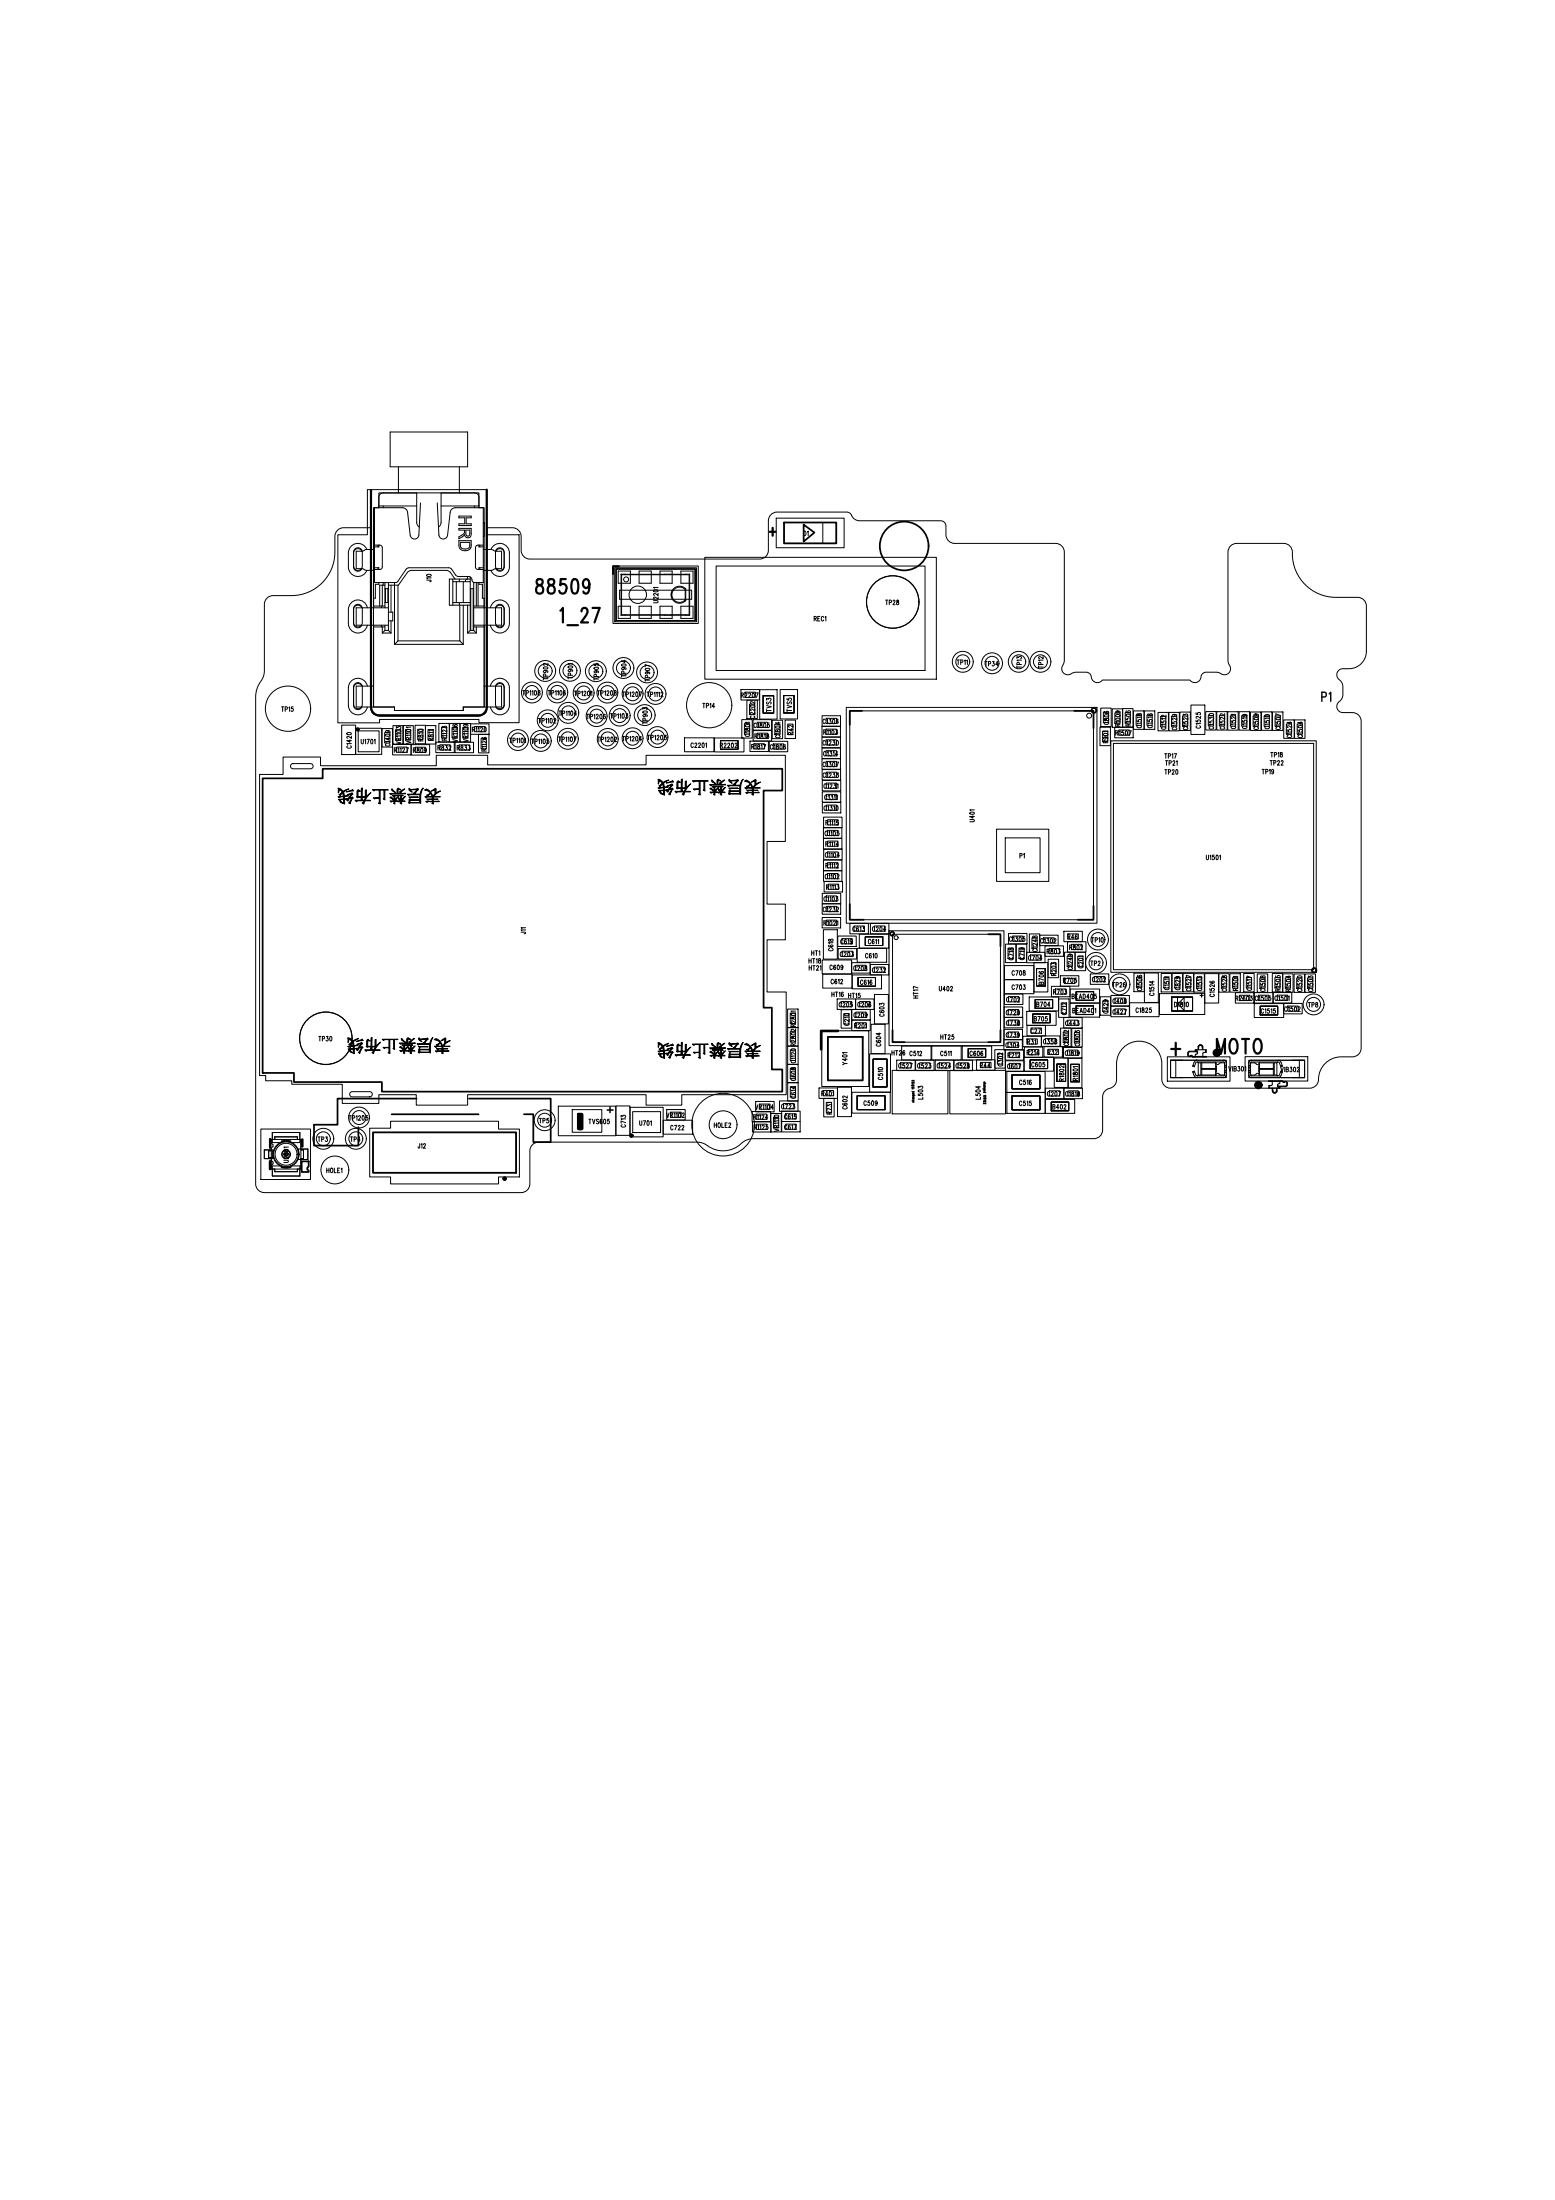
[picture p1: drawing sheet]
<svg xmlns="http://www.w3.org/2000/svg" width="210mm" height="297mm" viewBox="0 0 210 297" stroke-linecap="round" stroke-linejoin="round" font-family="sans-serif">
<g fill="none" stroke="#000" stroke-width=".13">
<path d="M95.1 75.3h31.3v16.4h-31.3zM96.7 76.4h28.2v14.1h-28.2zM104.8 70h9.1v4h-9.1zM105.8 70.5h7.1v2.9h-7.1zM35.9 80.9l.6-.4 .4-.1h2.4a5.9 5.9 0 0 0 5.9-5.9v-2.1a1.17 1.17 0 0 1 1.2-1.1h3.7v24.5a.7 .7 0 0 0 .7 .7h14.2a.7 .7 0 0 0 .7-.7v-24.5h3.5a1.17 1.17 0 0 1 1.1 1.1v1.9a1.17 1.17 0 0 0 1.2 1.2h31a1.17 1.17 0 0 0 1.2-1.2v-4a1.17 1.17 0 0 1 1.2-1.2h9.4l.5 .2 .1 .3a1.18 1.18 0 0 0 1.1 .7h11a.7 .7 0 0 1 .7 .7v1.2a1.17 1.17 0 0 0 1.2 1.2h13.6a1.17 1.17 0 0 1 1.2 1.1v14.7l-.1 .4a.88 .88 0 0 0 0 1.3 .88 .88 0 0 0 1.2 0l.5-.1h1.3a.81 .81 0 0 1 .8 .9 .82 .82 0 0 0 1.4 .1h11.8a.82 .82 0 0 0 .9 .3 .82 .82 0 0 0 .6-.7 .7 .7 0 0 1 .7-.6h1.4l.4 .1a.88 .88 0 0 0 1.3 0 .88 .88 0 0 0 0-1.3l-.1-.4v-14.7a1.17 1.17 0 0 1 1.1-1.1h6.4a1.21 1.21 0 0 1 1.2 1.4 5.9 5.9 0 0 0 5.8 5.9h3a1.17 1.17 0 0 1 1.1 1.1v6.1a2.35 2.35 0 0 1-2.3 2.4h-.8a.87 .87 0 0 0-.9 .7 .87 .87 0 0 0 .6 1 2.31 2.31 0 0 1 .2 2l-.2 .5a.87 .87 0 0 0-.5 1 .87 .87 0 0 0 .8 .7 2.25 2.25 0 0 1 2.1 .4l.3 .5v.3v44.1a1.17 1.17 0 0 1-1.1 1.2h-1.6a3.2 3.2 0 0 0-3.1 3.4 1.18 1.18 0 0 1-1.1 .8h-18.8a1.17 1.17 0 0 1-1.2-1.2v-2.1a3.1 3.1 0 0 0-3-3 3.1 3.1 0 0 0-3.1 3v2.2a1.46 1.46 0 0 1-1.3 1.3l-.5 .6-.1 .4v4.5a1.17 1.17 0 0 1-1.1 1.1h-46a3.1 3.1 0 0 0-2.2 1.1 3.5 3.5 0 0 1-4-.1 2.35 2.35 0 0 0-1.4-.5h-21.4a1.17 1.17 0 0 0-1.2 1.2v4.4a1.17 1.17 0 0 1-1.2 1.2h-34.6a1.17 1.17 0 0 1-1.2-1.2v-65.7a3.9 3.9 0 0 1 .9-2.4l.3-1.1v-9zM46.1 97.9h1.9v4h-1.9zM53 98h1.5v2.5h-1.5zM54.4 98h1.4v2.5h-1.4zM62.5 95.5v.4M73.3 91.5v.3M73.3 91.6h.7M76.7 91.5h.6"/>
<path d="M80.2 91.5v.3M80.2 91.7h.6M86.8 97.6h.6M87.1 91.5h.6M87.1 91.7v.3M87.1 91.8h.6M100.8 94.5h1.4v2.5h-1.4zM104.2 97.2h1.4v2.5h-1.4zM105.1 97.5v.3l-.4-.2h.6M106 97.2h1.4v2.5h-1.4zM148.6 95.6h1.4v2.5h-1.4zM150.1 95.7h1.4v2.5h-1.4z"/>
<path d="M151.5 95.7h1.4v2.5h-1.4zM153.6 97.9a.17 .17 0 0 0-.1 .3 .17 .17 0 0 0 .2 .1h.1a.17 .17 0 0 0 .3-.1 .18 .18 0 0 0-.2-.3M154.1 97.6h-.6l.1 .2M54.8 101h.3M56.5 100h.6M65.7 100.5h-.7l.2 .1M65.7 100v.3l-.4-.2a.14 .14 0 0 0-.2 0 .14 .14 0 0 0 .1 .2M111 129.6h4v1.9h-4zM111.1 131.5h3.9v1.9h-3.9zM112.3 134.2h.3M112.3 134v.6M112.6 134v.6"/>
<path d="M112.9 134v.6M113 134.9h2.5v1.4h-2.5zM113.3 134.1l.1-.1v.6M113.6 135.5a.17 .17 0 0 0-.2-.2 .17 .17 0 0 0-.1 .3v.1a.17 .17 0 0 0 .1 .2 .17 .17 0 0 0 .2-.1M113.8 135.5v-.1a.14 .14 0 0 1 .2 0 .14 .14 0 0 1 0 .2l-.2 .4h.3M113.8 134h-.1a.31 .31 0 0 0-.2 .3 .31 .31 0 0 0 .3 .2 .18 .18 0 0 0 0-.2 .18 .18 0 0 0-.2-.1v.2M115 130h2.5v1.4h-2.5zM115 136.3h2.5v1.4h-2.5zM115 131.6h4v1.9h-4zM115 134.1h.3M118 134.3h1.9v3.9h-1.9zM135.7 127.5h1.4v2.5h-1.4z"/>
<path d="M137.2 127.5h1.4v2.5h-1.4zM138.6 136.6h4v1.8h-4zM138.6 138.4h2.5v1.5h-2.5zM138.9 134.6h4v1.9h-4zM138.9 126.1h1.5v2.5h-1.5zM139.2 129.2a.18 .18 0 0 0-.3-.2 .17 .17 0 0 0-.1 .3v.1a.17 .17 0 0 0 .1 .2 .17 .17 0 0 0 .3-.1M139.4 126.4v.2h.1a.32 .32 0 0 1 .5-.2 .21 .21 0 0 1-.2 .3 .21 .21 0 0 1-.2-.3zM139.5 139a.17 .17 0 0 0-.2-.1 .17 .17 0 0 0-.2 .2v.2a.17 .17 0 0 0 .2 .2 .17 .17 0 0 0 .2-.1M140.6 139.9h2.5v1.4h-2.5zM141.5 129.5h1.4v2.5h-1.4zM143.2 138.8h1.4v2.5h-1.4zM143.6 137.4h2.5v1.4h-2.5z"/>
<path d="M143.7 139.6h.3l.2 .1a.36 .36 0 0 1-.6 0zM144.4 127.9h.2v-.3h-.2v.6M144.6 127.5h1.4v.7h-1.4zM144.7 138.9h1.4v2.5h-1.4zM145.9 127.8v-.1a.14 .14 0 0 1 .2-.1 .14 .14 0 0 1 0 .2l-.2 .4h.3M153.1 131.4h1.4v2.5h-1.4zM154.5 131.4h1.9v3.9h-1.9zM156.7 131.4h1.5v2.5h-1.5zM158.2 131.4h1.4v2.5h-1.4zM159.7 131.4h1.4v2.5h-1.4zM164.5 131.5h1.4v2.5h-1.4zM166.8 134.8l.3-.1v-.2h-.3v.6"/>
<path d="M167 134.8l.1 .3M167.3 134.4h1.4v.7h-1.4zM167.3 134.6v-.1a.14 .14 0 0 1 .2 0 .14 .14 0 0 1 .1 .2l-.3 .4h.3M167.9 131.4h1.4v2.5h-1.4zM168 134.6v-.1a.31 .31 0 0 0-.2 .3 .31 .31 0 0 0 .2 .3 .18 .18 0 0 0 .1-.3 .18 .18 0 0 0-.2-.1l-.1 .2M168.3 134.5h.1a.36 .36 0 0 1 0 .6l-.1-.3zM168.8 134.5h.2l-.1 .2a.18 .18 0 0 1 .2 .3 .17 .17 0 0 1-.3 0M169.7 131.5h1.4v2.5h-1.4zM171.7 131.4h1.5v2.5h-1.5zM173.1 131.5h1.4v2.5h-1.4zM174.7 131.5h1.4v2.5h-1.4zM176.2 131.5h1.4v2.5h-1.4z"/>
<path d="M83.1 149.3h1.9v4h-1.9zM104.1 150.3h1.4v2.5h-1.4zM105.8 149h1.4v.7h-1.4zM105.8 149.2a.17 .17 0 0 0-.2-.1 .17 .17 0 0 0-.1 .2v.2a.17 .17 0 0 0 .1 .2 .17 .17 0 0 0 .2-.1M106.2 152a.17 .17 0 0 0-.2-.1 .17 .17 0 0 0-.1 .2v.2a.17 .17 0 0 0 .1 .2 .17 .17 0 0 0 .2-.2M106.3 149.1l-.2 .6M106.5 149.2a.14 .14 0 0 1 .2-.1 .14 .14 0 0 1 .1 .2l-.3 .4h.3M107 149.1h.3l-.2 .2a.18 .18 0 0 1 .2 .3 .17 .17 0 0 1-.3 0M115 147.5h5.2v2.8h-5.2zM123.1 142.1a.17 .17 0 0 0-.2-.2 .17 .17 0 0 0-.1 .3v.1a.17 .17 0 0 0 .1 .2 .17 .17 0 0 0 .2-.1M123.6 141.9h-.2v.3a.17 .17 0 0 1 .2 0 .17 .17 0 0 1 0 .3 .17 .17 0 0 1-.3-.1M123.8 142l.1-.1v.6"/>
<path d="M124.2 142.1v-.1a.14 .14 0 0 1 .2 0 .14 .14 0 0 1 0 .2l-.3 .3h.3M135.9 144.7h5.2v2.8h-5.2zM135.9 147.5h5.2v2.8h-5.2zM138.2 142.7h4v1.9h-4zM138.3 141.4h2.5v1.4h-2.5zM138.6 141.8h.2l.1 .1v.2h-.3M140.9 141.3h2.5v1.4h-2.5zM141.1 148.4h4v1.9h-4zM141.1 146.9h2.5v1.4h-2.5zM141.1 140.2h1.4v.7h-1.4zM141.2 140.5a.17 .17 0 0 0-.2-.2 .17 .17 0 0 0-.1 .3v.1a.17 .17 0 0 0 .1 .2 .17 .17 0 0 0 .2-.1M141.4 140.3h.2l-.1 .3a.17 .17 0 0 1 .2 .2 .17 .17 0 0 1-.3 0"/>
<path d="M142.1 140.3h-.2v.3a.17 .17 0 0 1 .2 0 .17 .17 0 0 1 0 .3 .17 .17 0 0 1-.2-.1M142.4 140.4v.1a.32 .32 0 0 1 .2 .4 .21 .21 0 0 1-.3-.2 .21 .21 0 0 1 .3-.2v-.1zM143.6 141.4h2.4v1.4h-2.4zM143.6 146.9h2.5v1.4h-2.5zM143.7 140.1v.2h.1a.32 .32 0 0 1 .4-.2 .21 .21 0 0 1-.2 .3 .21 .21 0 0 1-.2-.3zM143.8 140.9a.17 .17 0 0 0-.2 .2 .17 .17 0 0 0 .3 .1h.1a.17 .17 0 0 0 .2-.1 .17 .17 0 0 0-.1-.2M157.6 142.7h8.4v3.3h-8.4zM168.1 142.7h8.4v3.3h-8.4z"/>
<circle cx="38.9" cy="95.7" r="3.1"/>
<circle cx="69.9" cy="99.9" r="1.41"/>
<circle cx="69.9" cy="99.9" r=".94"/>
<circle cx="71.8" cy="93.5" r="1.41"/>
<circle cx="71.8" cy="93.5" r=".94"/>
<circle cx="73.9" cy="97.3" r="1.41"/>
<circle cx="73.9" cy="97.3" r=".94"/>
<circle cx="75.2" cy="93.5" r="1.41"/>
<circle cx="75.2" cy="93.5" r=".94"/>
<circle cx="76.6" cy="99.8" r="1.41"/>
<circle cx="76.7" cy="99.8" r=".94"/>
<circle cx="78.8" cy="93.6" r=".94"/>
<circle cx="78.8" cy="93.6" r="1.41"/>
<circle cx="82" cy="93.5" r=".94"/>
<circle cx="82" cy="93.5" r="1.41"/>
<circle cx="82" cy="99.8" r="1.41"/>
<circle cx="82" cy="99.8" r=".94"/>
<circle cx="85.4" cy="93.7" r="1.41"/>
<circle cx="85.4" cy="93.7" r=".94"/>
<circle cx="85.4" cy="99.7" r="1.41"/>
<circle cx="85.4" cy="99.7" r=".94"/>
<circle cx="88.5" cy="93.7" r=".94"/>
<circle cx="88.5" cy="93.7" r="1.41"/>
<circle cx="88.7" cy="99.5" r=".94"/>
<circle cx="88.7" cy="99.5" r="1.41"/>
<circle cx="95.7" cy="95.2" r="3.1"/>
<circle cx="120.5" cy="81.3" r="3.6"/>
<circle cx="120.5" cy="81.3" r="3.5"/>
<circle cx="73" cy="100" r="1.41"/>
<circle cx="73" cy="100" r=".94"/>
<circle cx="147.9" cy="130" r=".94"/>
<circle cx="147.9" cy="130" r="1.41"/>
<circle cx="148.2" cy="126.9" r=".94"/>
<circle cx="148.2" cy="126.9" r="1.41"/>
<circle cx="151.1" cy="132.9" r=".94"/>
<circle cx="151.1" cy="132.9" r="1.41"/>
<circle cx="44" cy="140.2" r="3.6"/>
<circle cx="44" cy="140.2" r="3.5"/>
<circle cx="48.5" cy="150.9" r="1.41"/>
<circle cx="48.5" cy="150.9" r=".94"/>
<circle cx="97.6" cy="151.9" r="1.88"/>
</g>
<g fill="none" stroke="#000" stroke-width=".23">
<path d="M105.8 70.5h7.1v2.9h-7.1z"/>
<circle cx="122.1" cy="73.7" r="3.3"/>
</g>
<text font-size="47.3" x="35" y="142.6">J11</text>
<text font-size="39.3" x="45.6" y="92.1">J10</text>
<text font-size="31.4" x="149.9" y="127">U1501</text>
<text font-size="29.2" x="114.2" y="120.6">U401</text>
<text font-size="16.5" x="95.1" y="89.4">REC1</text>
<text font-size="15.6" x="120" y="139">U402</text>
<text font-size="8.5" x="49.9" y="158.7">J12</text>
<text font-size="7.9" x="82.6" y="83.1">U2201</text>
<text font-size="7.7" x="110.7" y="145.6">Y401</text>
<text font-size="7.1" x="134.5" y="118">P1</text>
<text font-size="6.9" x="35.2" y="158.3">U2801</text>
<g font-size="5.9">
<text x="120.4" y="149.6">L503</text>
<text x="128.2" y="149.6">L504</text>
</g>
<g font-size="5.2">
<text x="117.4" y="146.8">C510</text>
<text x="157.6" y="145.5">VIB301</text>
<text x="168" y="146.9">VIB302</text>
</g>
<text font-size="4.7" x="42.9" y="159.7">HOLE1</text>
<g font-size="4.1">
<text x="103.8" y="73.4">D1</text>
<text x="75.3" y="152.8">TVS605</text>
<text x="84.9" y="153">U701</text>
</g>
<g font-size="4">
<text x="102.5" y="96.6">TVS3</text>
<text x="105.3" y="96.5">TVS5</text>
<text x="160.7" y="98.6">C1525</text>
<text x="111.1" y="129">C618</text>
<text x="139.5" y="133.4">B706</text>
<text x="162.6" y="134.9">C1526</text>
<text x="117.6" y="141.7">C604</text>
<text x="142.3" y="146.3">R1802R1801</text>
<text x="113" y="150.2">C602</text>
</g>
<text font-size="3.6" x="48" y="101.4">U1701</text>
<g font-size="3">
<text x="72.4" y="80.1">88509</text>
<text x="75.6" y="84">1_27</text>
<text x="158.1" y="142.5">+</text>
<text x="164.3" y="142.2">MOTO</text>
</g>
<g font-size="2.9">
<text x="72.2" y="91.6">TP902TP901 TP905 TP904TP907</text>
<text x="128.5" y="90.4">TP11 TP34 TP13TP12</text>
<text x="75.3" y="97.3">TP1104 TP1206TP1103 TP903</text>
<text x="156.5" y="136.6">D1810</text>
<text x="175.9" y="136.6">TP8</text>
<text x="115" y="149.9">C509</text>
<text x="135.9" y="147.1">C516</text>
<text x="135.9" y="150">C515</text>
<text x="42.2" y="154.8">TP3 TP4</text>
<text x="72.1" y="152.3">TP5</text>
</g>
<g font-size="2.6">
<text x="51.5" y="100.5">C1409</text>
<text x="56" y="100.1">R810R811</text>
<text x="59.2" y="99.8">R1123VR1106</text>
<text x="62.1" y="99.8">VR1109</text>
<text x="64.6" y="101.3">R1126</text>
<text x="100.1" y="99.3">C1801</text>
<text x="148.5" y="100.3">R901</text>
<text x="153" y="98.1">C1518</text>
<text x="154.4" y="98.1">C1516</text>
<text x="156.3" y="98.3">C1512</text>
<text x="157.8" y="98.3">C1529</text>
<text x="159.2" y="98.3">C1523</text>
<text x="162.7" y="98.2">C1530</text>
<text x="164.2" y="98.2">C1522</text>
<text x="165.7" y="98.3">C1521</text>
<text x="167.2" y="98.3">C1519</text>
<text x="168.8" y="98.3">C1509</text>
<text x="170.3" y="98.3">C1510</text>
<text x="171.7" y="98.3">C1507</text>
<text x="173.3" y="99.4">C1524</text>
<text x="174.7" y="99.4">C1504</text>
<text x="143.7" y="130.7">C1249C201</text>
<text x="142.9" y="137">C712</text>
<text x="148.5" y="136.7">C429</text>
<text x="161.1" y="133.6">C1513</text>
<text x="166" y="133.6">R1501</text>
<text x="106.3" y="138.4">R2801</text>
<text x="106.3" y="140.9">R2802</text>
<text x="106.3" y="143.4">C1120</text>
<text x="113.5" y="138.5">C210</text>
<text x="134.3" y="143.9">C302</text>
<text x="106.3" y="145.9">C608</text>
<text x="106.3" y="148.3">C614</text>
<text x="111.2" y="150.5">R731</text>
</g>
<g font-size="1.9">
<text x="103.9" y="72.3">+</text>
<text x="178.4" y="94.7">P1</text>
<text x="96.4" y="101.3">R2202</text>
<text x="111" y="131.2">C609</text>
<text x="115.7" y="129.7">C610</text>
<text x="116" y="127.8">C611</text>
<text x="111" y="133.2">C612C616</text>
<text x="115" y="133.3">C616</text>
<text x="138.9" y="136.2">B704</text>
<text x="144.4" y="137.1">BEAD401</text>
<text x="144.4" y="135.2">BEAD405</text>
<text x="169.3" y="137.1">C1515</text>
<text x="129.9" y="142.9">C606</text>
<text x="138.6" y="138.2">B705</text>
<text x="138.2" y="144.4">C605</text>
<text x="89.5" y="152.9">C722</text>
<text x="141.1" y="150.1">B402</text>
</g>
<g font-size="1.5">
<text x="100" y="94.3">R2207</text>
<text x="53" y="101.7">R1127R809 R832R833</text>
<text x="63.5" y="99">R1120</text>
<text x="101.6" y="98.4">C1805</text>
<text x="101.6" y="99.9">R1818</text>
<text x="110.9" y="100.8">C1230</text>
<text x="110.9" y="99.3">R1103</text>
<text x="110.9" y="97.9">C1304</text>
<text x="150.4" y="99.4">R1507</text>
<text x="110.9" y="103.7">C1307</text>
<text x="110.9" y="102.2">C1314</text>
<text x="110.9" y="105.1">C1233</text>
<text x="111" y="106.6">C1231</text>
<text x="111" y="108.1">C1311</text>
<text x="111" y="109.6">C1310</text>
<text x="111.1" y="113">C1105</text>
<text x="111.1" y="111.6">R1115</text>
<text x="111.1" y="114.4">R1114</text>
<text x="111.1" y="117.4">R1112</text>
<text x="111.1" y="118.8">C1102</text>
<text x="111.2" y="115.9">C1104</text>
<text x="110.9" y="125.1">R1021</text>
<text x="111" y="123.3">C1232</text>
<text x="111" y="121.8">C1103</text>
<text x="111.2" y="120.3">R1113</text>
<text x="114.7" y="125.9">C613C204</text>
<text x="113.1" y="127.6">C619</text>
<text x="113.1" y="129.3">C203</text>
<text x="114.9" y="131.2">C208C232</text>
<text x="136.1" y="127.3">C1305</text>
<text x="138.5" y="129.8">C704</text>
<text x="140.3" y="127.5">C1302</text>
<text x="141" y="128.9">R803</text>
<text x="113" y="136.1">C205C206</text>
<text x="114.9" y="137.5">C209</text>
<text x="135.5" y="137.2">C720</text>
<text x="135.6" y="135.4">C702</text>
<text x="141.9" y="134.4">R703</text>
<text x="147.1" y="132.7">C202</text>
<text x="149.9" y="137.1">C427</text>
<text x="149.9" y="135.6">C408</text>
<text x="173.3" y="136.7">C1502</text>
<text x="135.5" y="141.6">C304</text>
<text x="135.5" y="140.2">C739</text>
<text x="135.5" y="138.6">C738</text>
<text x="135.7" y="143">R212R214</text>
<text x="138.6" y="139.7">C27</text>
<text x="140.9" y="142.6">R32C1819</text>
<text x="143.6" y="138.6">C443</text>
<text x="121" y="144.4">C527C523C524C528 R44</text>
<text x="135.7" y="144.5">C607</text>
<text x="141.1" y="148.2">C207C1818</text>
<text x="101.5" y="151.3">R1124</text>
<text x="101.5" y="152.7">R1125</text>
<text x="105.5" y="152.7">C617</text>
</g>
<g font-size=".9">
<text x="108.5" y="72.3">D1</text>
<text x="88.8" y="81.4" transform="rotate(-90 88.8 81.4)">U2201</text>
<text x="119.5" y="81.6">TP28</text>
<text x="129.2" y="89.7">TP11</text>
<text x="132.9" y="89.9">TP34</text>
<text x="70.5" y="93.9">TP1108</text>
<text x="74" y="93.9">TP1106</text>
<text x="77.5" y="93.9">TP1201 TP1208</text>
<text x="84" y="94">TP1207 TP1112</text>
<text x="86.7" y="95.4" transform="rotate(-90 86.7 95.4)">TP903</text>
<text x="94.9" y="95.6">TP14</text>
<text x="38" y="96.1">TP15</text>
<text x="47.4" y="101" transform="rotate(-90 47.4 101)">C1420</text>
<text x="48.8" y="100.4">U1701</text>
<text x="54.1" y="100.5" transform="rotate(-90 54.1 100.5)">VR1103</text>
<text x="55.5" y="100.4" transform="rotate(-90 55.5 100.4)">VR1101</text>
<text x="55.8" y="101.6">R809</text>
<text x="60.3" y="99.9" transform="rotate(-90 60.3 99.9)">R1123</text>
<text x="61" y="100.5">R832</text>
<text x="64.9" y="99.4" transform="rotate(-90 64.9 99.4)">R1126</text>
<text x="68.8" y="100.3">TP1101</text>
<text x="71.7" y="100.4">TP1105</text>
<text x="72.7" y="97.6">TP1102</text>
<text x="75.4" y="100.1">TP1107</text>
<text x="75.4" y="96.6">TP1104</text>
<text x="79.2" y="97.1">TP1206 TP1103</text>
<text x="80.7" y="100.1">TP1202</text>
<text x="84" y="100">TP1204</text>
<text x="87.4" y="99.9">TP1203</text>
<text x="93.3" y="100.9">C2201</text>
<text x="97.2" y="100.9">R2202</text>
<text x="101.2" y="99.4" transform="rotate(-90 101.2 99.4)">C1801</text>
<text x="101.5" y="101.1">R1817 C1806</text>
<text x="101.9" y="97" transform="rotate(-90 101.9 97)">C2202</text>
<text x="105.3" y="99.6" transform="rotate(-90 105.3 99.6)">C1804</text>
<text x="107" y="99.2" transform="rotate(-90 107 99.2)">R42</text>
<text x="149.7" y="97.8" transform="rotate(-90 149.7 97.8)">C806</text>
<text x="151.2" y="98.1" transform="rotate(-90 151.2 98.1)">R1009</text>
<text x="152.6" y="98" transform="rotate(-90 152.6 98)">R1506</text>
<text x="157.2" y="102.4">TP17</text>
<text x="157.2" y="104.5">TP20</text>
<text x="170.4" y="104.5">TP19</text>
<text x="171.5" y="102.2">TP18</text>
<text x="137.7" y="115.8">P1</text>
<text x="71" y="126.1" transform="rotate(-90 71 126.1)">J11</text>
<text x="109.2" y="130.1">HT18</text>
<text x="109.2" y="131">HT21</text>
<text x="136.6" y="131.7">C708</text>
<text x="136.8" y="129.6" transform="rotate(-90 136.8 129.6)">C718</text>
<text x="138.3" y="129.6" transform="rotate(-90 138.3 129.6)">C719</text>
<text x="140" y="128.5" transform="rotate(-90 140 128.5)">C1248</text>
<text x="142.6" y="131.7" transform="rotate(-90 142.6 131.7)">R203</text>
<text x="144.1" y="126.8">R46</text>
<text x="144.8" y="130.9" transform="rotate(-90 144.8 130.9)">C1249</text>
<text x="145.5" y="128.9" transform="rotate(-90 145.5 128.9)">C201</text>
<text x="147.2" y="130.4">TP2</text>
<text x="147.3" y="127.2">TP10</text>
<text x="113.3" y="136">C205</text>
<text x="114.5" y="134.7">HT15</text>
<text x="119.3" y="137.2" transform="rotate(-90 119.3 137.2)">C603</text>
<text x="123.9" y="134.8" transform="rotate(-90 123.9 134.8)">HT17</text>
<text x="126.8" y="133.8">U402</text>
<text x="136.6" y="133.6">C703</text>
<text x="137.8" y="137.7">C738B705</text>
<text x="139.9" y="135.9">B704</text>
<text x="140.9" y="132.9" transform="rotate(-90 140.9 132.9)">B706</text>
<text x="143.2" y="135.2" transform="rotate(-90 143.2 135.2)">C712</text>
<text x="143.5" y="132.7">R705</text>
<text x="149.6" y="136.8" transform="rotate(-90 149.6 136.8)">C429</text>
<text x="150.2" y="133.3">TP26</text>
<text x="153.3" y="136.7">C1825</text>
<text x="154.1" y="133.8" transform="rotate(-90 154.1 133.8)">C1506</text>
<text x="155.8" y="134.4" transform="rotate(-90 155.8 134.4)">C1514</text>
<text x="157.8" y="133.6" transform="rotate(-90 157.8 133.6)">C1511</text>
<text x="158.6" y="135.9">D1810</text>
<text x="159.3" y="133.6" transform="rotate(-90 159.3 133.6)">C829</text>
<text x="160.8" y="133.8" transform="rotate(-90 160.8 133.8)">C1527</text>
<text x="162.2" y="133.7" transform="rotate(-90 162.2 133.7)">C1513</text>
<text x="163.9" y="134.6" transform="rotate(-90 163.9 134.6)">C1526</text>
<text x="165.6" y="133.8" transform="rotate(-90 165.6 133.8)">C1528</text>
<text x="169" y="133.7" transform="rotate(-90 169 133.7)">C1517</text>
<text x="169.4" y="135.1">C1505 C1501</text>
<text x="170.2" y="136.8">C1515</text>
<text x="170.8" y="133.9" transform="rotate(-90 170.8 133.9)">C1508</text>
<text x="172.8" y="133.8" transform="rotate(-90 172.8 133.8)">R1505</text>
<text x="174.2" y="133.9" transform="rotate(-90 174.2 133.9)">R1504</text>
<text x="175.8" y="133.9" transform="rotate(-90 175.8 133.9)">C1520</text>
<text x="176.6" y="136">TP8</text>
<text x="177.2" y="133.9" transform="rotate(-90 177.2 133.9)">C1503</text>
<text x="43" y="140.6">TP30</text>
<text x="115.4" y="138.8">R201</text>
<text x="120.4" y="142.5">HT26</text>
<text x="127" y="142.5">C511</text>
<text x="130.9" y="142.5">C606</text>
<text x="133.8" y="143.4">R44</text>
<text x="138.7" y="141">R31</text>
<text x="144.2" y="141.2" transform="rotate(-90 144.2 141.2)">C1 02</text>
<text x="145.7" y="141.2" transform="rotate(-90 145.7 141.2)">C1803</text>
<text x="102" y="149.8">VR1104</text>
<text x="110.9" y="148">R401</text>
<text x="111.5" y="148.7" transform="rotate(-90 111.5 148.7)">R731</text>
<text x="119.2" y="145.8" transform="rotate(-90 119.2 145.8)">C510</text>
<text x="121.3" y="144.2">C527</text>
<text x="124.6" y="148.4" transform="rotate(-90 124.6 148.4)">L503</text>
<text x="126.5" y="144.2">C524</text>
<text x="137.6" y="149.3">C515</text>
<text x="137.6" y="146.4">C516</text>
<text x="139.3" y="144.1">C605</text>
<text x="141.4" y="148">C207</text>
<text x="142.1" y="149.8">B402</text>
<text x="143.6" y="146" transform="rotate(-90 143.6 146)">R1802</text>
<text x="145.5" y="145.9" transform="rotate(-90 145.5 145.9)">R1801</text>
<text x="165.9" y="144.6">VIB301</text>
<text x="172.9" y="144.7">VIB302</text>
<text x="42.9" y="154.1">TP3</text>
<text x="47.1" y="151.3">TP1205</text>
<text x="47.3" y="154.1">TP4</text>
<text x="72.8" y="151.6">TP5</text>
<text x="79.5" y="151.7">TVS605</text>
<text x="84.5" y="152.2" transform="rotate(-90 84.5 152.2)">C713</text>
<text x="86.3" y="151.9">U701</text>
<text x="90" y="150.9">VR1102</text>
<text x="96.4" y="152.2">HOLE2</text>
<text x="103.8" y="151.8">R1125</text>
<text x="105.1" y="152.8" transform="rotate(-90 105.1 152.8)">VR1110</text>
<text x="105.9" y="151.1">C615</text>
<text x="38.9" y="157" transform="rotate(-90 38.9 157)">U2801</text>
<text x="44.1" y="158.3">HOLE1</text>
</g>
</svg>
